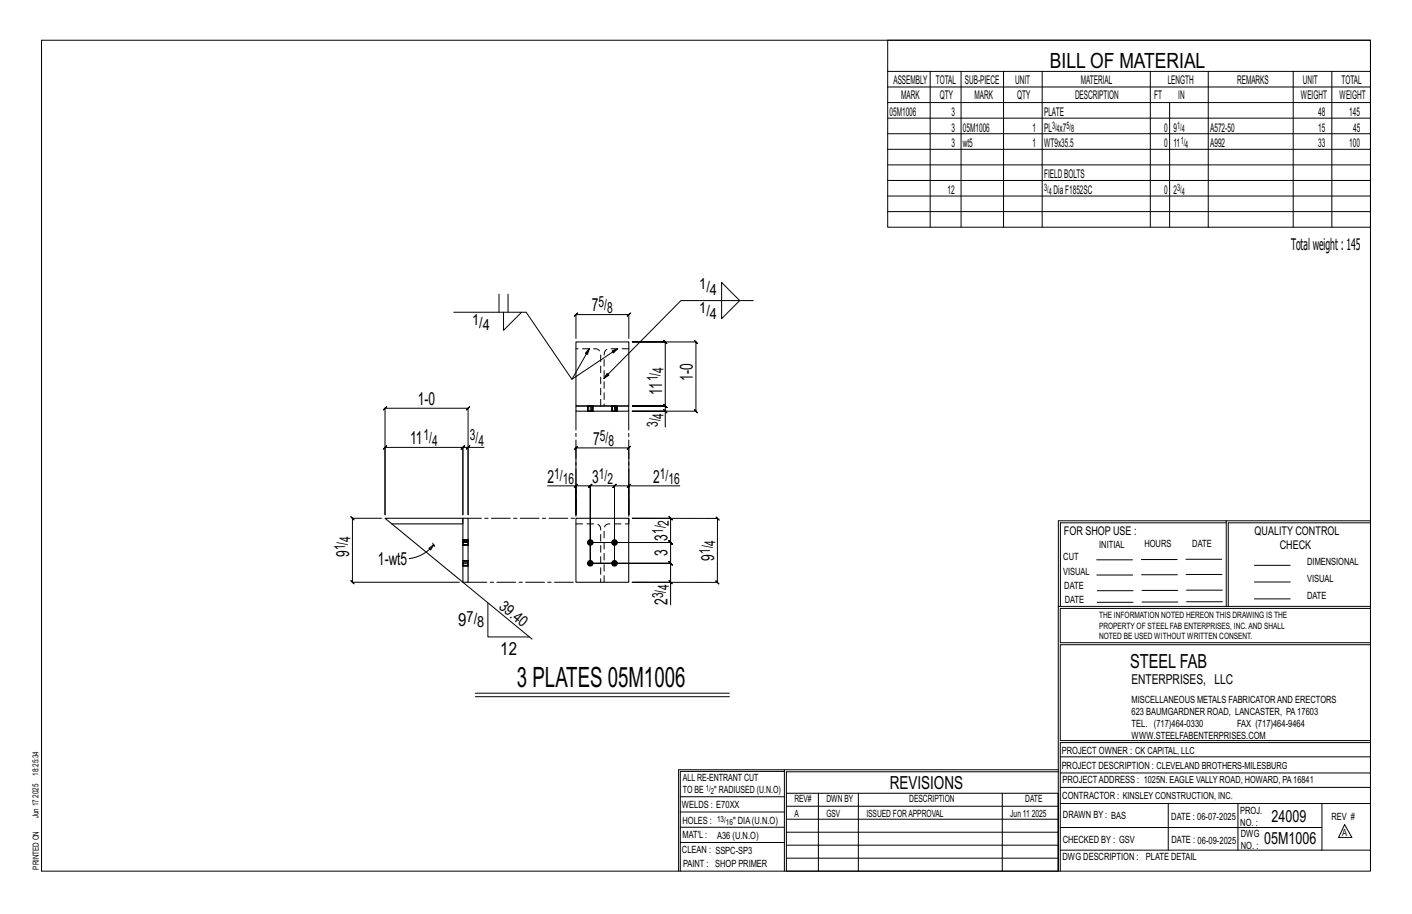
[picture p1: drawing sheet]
<svg xmlns="http://www.w3.org/2000/svg" width="432mm" height="279mm" viewBox="0 0 432 279" stroke-linecap="round" stroke-linejoin="round" font-family="sans-serif">
<g fill="none" stroke="#000" stroke-width=".31">
<path d="M12.7 12.3h406.4v254h-406.4zM271.5 12.3h147.6v57.2h-147.6zM271.5 21.8h147.6M271.5 26.6h147.6M271.5 31.4h147.6M271.5 36.1h147.6M284.5 21.8v47.7M293.9 21.8v47.7M306.9 21.8v47.7M318.7 21.8v47.7M351.8 21.8v47.7M357.7 31.4v38.1"/>
<path d="M369.5 21.8v47.7M395.5 21.8v47.7M407.3 21.8v47.7M271.5 40.9h147.6M271.5 45.6h147.6M271.5 50.4h147.6M271.5 55.2h147.6M271.5 59.9h147.6M271.5 64.7h147.6M138.8 95.4h22.1l14 20.5 5.3-9.3-.5 1.7-.7-.3 1.2-1.4M152.6 89.9v5.5M154 95.4v5.6l5.5-5.6"/>
<path d="M155.4 89.9v5.5M220.7 86.4l5.5 5.5-5.5 5.5zM230.4 91.9h-22.2l-23.5 23.8 1-1.5 .5 .5-1.5 1M176.1 103.5v-7.3l-.5 .5 1-1-.5 .5h16.2l-.5 .5 1-1-.5 .5v7.3M188.8 106.6l-1.6 .7 .4 .6 1.2-1.3-13.9 9.3M142.6 137.3l1-1zM143.1 136.8h-1.5l.5-.5-1 1 .5-.5v20.6v-20.6l.5-.5-1 1 .5-.5h-23.9l.5-.5-1 1 .5-.5v20.6v-32.6l-.5 .5 1-1-.5 .5h25.4l-.5 .5 1-1-.5 .5v32.6v-20.6h4.9M202.9 125.2l1 1zM203.4 125.7v-1.6l.5 .5-1-1 .5 .5h-10h10l.5 .5-1-1 .5 .5v-19.6l.5 .5-1-1 .5 .5h-10h19.4l-.5-.5 1 1-.5-.5v21.2l-.5-.5 1 1-.5-.5h-19.5h10.1v4.9M116.7 158.4h-8.9l-.5-.5 1 1-.5-.5v19.6l-.5-.5 1 1-.5-.5h32.7M167.5 148.5h8.6v8.9v-20.5l-.5 .5 1-1-.5 .5h16.2l-.5 .5 1-1-.5 .5v20.5v-8.9h15.6M175.6 149l1-1z"/>
<path d="M176.1 148.5h4.4l-.5 .5 1-1-.5 .5v23.7v-23.7l-.5 .5 1-1-.5 .5h7.4l-.5 .5 1-1-.5 .5v23.7M191.8 149l1-1zM192.3 148.5h-4.4l.5-.5-1 1 .5-.5v17.3M375 159.8h-50.7v25.6M375 159.2h-51.3l-.1 107.1M419.1 159.2h-44.1v26.2M419.1 159.8h-43.5v25.6M131.2 167.6l1.4-1.1-.9 1.6zM132.3 166l.3 .5M132.6 166.5a11.2 11.2 0 0 1-7.5 4.3M132.6 166.5l.3 .6M141.6 178l21.1 17.4"/>
<path d="M204.6 177.5l1 1zM205.1 178v-5.8l.5 .5-1-1 .5 .5h-24.6h24.6l.5 .5-1-1 .5 .5v-6.4l.5 .5-1-1 .5 .5h-24.6h24.6l.5 .5-1-1 .5 .5v-7.4l.5 .5-1-1 .5 .5h-11.7l26 .1-.5-.5 1 1-.5-.5v19.5l-.5-.5 1 1-.5-.5h-26.1h11.8v6.9M335.4 171.1h10.9M335.4 175.8h11M349 171h11M349.1 175.7h11M362.7 171h10.9M362.7 175.6h11M383.6 172.8h11M383.6 177.9h11M149.2 184.3v10.4h12.7M323.7 185.4h95.4"/>
<path d="M335.5 184.1h11M335.5 180.6h11M349.2 184h11M349.2 180.5h11M362.9 180.4h10.9M362.9 184h10.9M383.6 183.1h11M419.1 186h-94.9v10.5h94.9M419.1 197.1h-94.9v29.3h94.9v.6h-94.9v39.3M145.4 211.9h77.7M145.4 213h77.7M239.9 235.8h-31.9v30.5"/>
<path d="M239.9 235.3h-32.4v31M323.6 235.3h-83.7v31M323.6 235.9h-83.1v6.6M324.2 236.3h94.9M324.2 231.4h94.9M208 252.9h31.9M208 257.5h31.9M208 243.6h31.9M208 248.2h31.9M240.5 242.5h83.1v23.8h-83.1zM240.5 258.4h83.1M240.5 254.4h83.1"/>
<path d="M240.5 250.4h83.1M240.5 246.5h83.1M250.3 242.5v23.8M262.5 242.5v23.8M306.5 242.5v23.8M324.2 253h80.1M324.2 245.6h94.9M324.2 259.9h94.9M324.2 240.7h94.9M357.3 245.6v14.3M378.6 245.6v14.3M404.3 245.6v14.3"/>
<path d="M411.2 252.1l2.2 3.9h-4zM240.5 262.3h83.1"/>
</g>
<g fill="#000" stroke="#000" stroke-width=".31">
<circle cx="180.5" cy="165.8" r=".86"/>
<circle cx="180.5" cy="172.2" r=".86"/>
<circle cx="187.9" cy="165.8" r=".86"/>
<circle cx="187.9" cy="172.2" r=".86"/>
</g>
<g fill="none" stroke="#000" stroke-width=".32">
<path d="M176.1 104.5h16.2v19.6h-16.2zM176.1 124.1h16.2v1.6h-16.2zM179.7 124.1h.1M179.7 125.7h.1M181.4 124.1h.1M181.4 125.7h.1M187.1 124.1h.1M187.1 125.7h.1M188.8 124.1h.1M188.8 125.7h.1M117.7 158.4h23.9v1.7h-21.8zM141.6 158.4h1.5v19.6h-1.5z"/>
<path d="M176.1 158.4h16.2v19.6h-16.2zM192.3 158.4v1.7M119.8 160.1l21.8 17.9M141.5 166.7h.1M141.5 165h.1M141.5 173.1h.1M141.5 171.3h.1M143.1 166.7h.1M143.1 165h.1M143.1 173.1h.1M143.1 171.3h.1"/>
</g>
<g fill="none" stroke="#000" stroke-width=".31" stroke-dasharray="2 1.4">
<path d="M192.3 106.6h-6.1a1.64 1.64 0 0 0-1.5 1.8v15.7M179.7 124.1h.1M179.7 124.1v1.6M179.7 125.7h.1M179.9 125.7h-.2v-1.6h.2M180.2 124.1h.3v1.6h-.3zM180.2 125.7h-.3v-1.6h.3M180.5 125.7h.3v-1.6h.3M180.5 124.1h.3M180.8 125.7h.3v-1.6h.2M181.1 125.7h.2l.1-1.6M181.4 125.7v-1.6"/>
<path d="M181.4 125.7h-.1M183.7 124.1v-15.7a1.64 1.64 0 0 0-1.5-1.8h-6.1M187.1 124.1h.1M187.1 124.1v1.6M187.1 125.7h.1M187.3 125.7h-.2v-1.6h.2M187.6 124.1h.3v1.6h-.3zM187.6 125.7h-.3v-1.6h.3M187.9 125.7h.3v-1.6h.3M187.9 124.1h.3M188.2 125.7h.3v-1.6h.2M188.5 125.7h.2l.1-1.6"/>
<path d="M188.8 125.7v-1.6M188.8 125.7h-.1M141.5 165.8h1.7v.4h-1.7zM141.5 166.7v-.1M141.5 165.8v-.3M141.5 172.2h1.7v.3h-1.7zM141.5 173.1v-.1M141.5 172.2v-.3M141.6 166.7h1.5M141.6 173.1h1.5M143.1 165h-1.5M143.1 171.3h-1.5"/>
<path d="M143.2 166.2v.3h-1.7v-.3M143.2 166.5v.1h-1.7v-.1M143.2 166.6v.1M143.2 165h.1M143.2 165.2v-.2h-1.7M143.2 165.5v-.3h-1.7v-.2M143.2 165.8v-.3h-1.7v-.3M143.2 172.5v.3h-1.7v-.3M143.2 172.8v.2h-1.7v-.2M143.2 173v.1M143.2 171.3v.1M143.2 171.6v-.2l-1.7-.1"/>
<path d="M143.2 171.9v-.3h-1.7v-.2M143.2 172.2v-.3h-1.7v-.3M176.1 160.1h6.1a1.46 1.46 0 0 1 1.5 1.5v16.4M184.7 178v-16.4a1.46 1.46 0 0 1 1.5-1.5h6.1"/>
</g>
<path d="M176.1 125.7v32.7h-33M192.3 125.7v32.7M143.1 178h33" fill="none" stroke="#000" stroke-width=".31" stroke-dasharray="5.8 1 1 1"/>
<text font-size="8.6" x="158.1" y="209.9">3 PLATES 05M1006</text>
<text font-size="6.4" x="321.1" y="20.7">BILL OF MATERIAL</text>
<text font-size="5.9" x="345.6" y="204.1">STEEL FAB</text>
<g font-size="5.5">
<text x="181" y="95.2">7</text>
<text x="211.8" y="116.4" transform="rotate(-90 211.8 116.4)">1-0</text>
<text x="127.8" y="123.8">1-0</text>
<text x="202.4" y="120.7" transform="rotate(-90 202.4 120.7)">11</text>
<text x="125.4" y="135.8">11</text>
<text x="181.4" y="135.9">7</text>
<text x="167.5" y="147.5">2</text>
<text x="181.1" y="147.5">3</text>
<text x="199.7" y="147.5">2</text>
<text x="204.1" y="165.3" transform="rotate(-90 204.1 165.3)">3</text>
<text x="106.8" y="170.3" transform="rotate(-90 106.8 170.3)">9</text>
<text x="115.6" y="172.7">1-wt5</text>
<text x="204.1" y="170" transform="rotate(-90 204.1 170)">3</text>
<text x="218.4" y="171.5" transform="rotate(-90 218.4 171.5)">9</text>
<text x="204.1" y="184.9" transform="rotate(-90 204.1 184.9)">2</text>
<text x="140.1" y="191.3">9</text>
<text x="153" y="200.3">12</text>
<text x="272.2" y="241.1">REVISIONS</text>
</g>
<g font-size="5.1">
<text x="388.9" y="251.3">24009</text>
<text x="386.6" y="258.1">05M1006</text>
</g>
<text font-size="4.9" x="394.8" y="76.4">Totalweight : 145</text>
<g font-size="4.7">
<text x="213.9" y="88.4">1/</text>
<text x="183.1" y="93.9">5/</text>
<text x="185.7" y="95.6">8</text>
<text x="213.9" y="95.7">1/</text>
<text x="217.1" y="90.1">4</text>
<text x="144.4" y="99.3">1/</text>
<text x="147.7" y="101">4</text>
<text x="217.1" y="97.4">4</text>
<text x="202.9" y="113.9" transform="rotate(-90 202.9 113.9)">4</text>
<text x="201.2" y="116.6" transform="rotate(-90 201.2 116.6)">1/</text>
<text x="201.2" y="130.6" transform="rotate(-90 201.2 130.6)">3/</text>
<text x="202.9" y="128" transform="rotate(-90 202.9 128)">4</text>
<text x="129.5" y="134.5">1/</text>
<text x="132.1" y="136.2">4</text>
<text x="143.7" y="134.5">3/</text>
<text x="146.3" y="136.2">4</text>
<text x="183.4" y="134.7">5/</text>
<text x="186.1" y="136.3">8</text>
<text x="169.5" y="146.3">1/</text>
<text x="172.1" y="147.9">16</text>
<text x="183.2" y="146.3">1/</text>
<text x="185.8" y="147.9">2</text>
<text x="201.8" y="146.3">1/</text>
<text x="204.4" y="147.9">16</text>
<text x="204.5" y="160.7" transform="rotate(-90 204.5 160.7)">2</text>
<text x="107.2" y="165.6" transform="rotate(-90 107.2 165.6)">4</text>
<text x="202.8" y="163.3" transform="rotate(-90 202.8 163.3)">1/</text>
<text x="218.8" y="166.8" transform="rotate(-90 218.8 166.8)">4</text>
<text x="105.5" y="168.2" transform="rotate(-90 105.5 168.2)">1/</text>
<text x="217.2" y="169.4" transform="rotate(-90 217.2 169.4)">1/</text>
<text x="152.3" y="185.7" transform="rotate(39 152.3 185.7)">39.40</text>
<text x="202.8" y="182.9" transform="rotate(-90 202.8 182.9)">3/</text>
<text x="204.5" y="180.3" transform="rotate(-90 204.5 180.3)">4</text>
<text x="142.7" y="190">7/</text>
<text x="146" y="191.7">8</text>
</g>
<text font-size="4.2" x="346" y="209.1">ENTERPRISES, LLC</text>
<g font-size="3.7">
<text x="273.2" y="25.6">ASSEMBLY</text>
<text x="286.2" y="25.6">TOTAL</text>
<text x="295.1" y="25.6">SUB-PIECE</text>
<text x="310.4" y="25.6">UNIT</text>
<text x="330.5" y="25.6">MATERIAL</text>
<text x="357.1" y="25.6">LENGTH</text>
<text x="378.3" y="25.6">REMARKS</text>
<text x="398.4" y="25.6">UNIT</text>
<text x="410.2" y="25.6">TOTAL</text>
<text x="272.1" y="35.5">05M1006</text>
<text x="275.6" y="30.4">MARK</text>
<text x="287.4" y="30.4">QTY</text>
<text x="290.9" y="35.5">3</text>
<text x="298" y="30.4">MARK</text>
<text x="311" y="30.4">QTY</text>
<text x="319.3" y="35.5">PLATE</text>
<text x="328.7" y="30.4">DESCRIPTION</text>
<text x="353" y="30.4">FT</text>
<text x="360.3" y="30.4">IN</text>
<text x="397.8" y="30.4">WEIGHT</text>
<text x="403.2" y="35.5">48</text>
<text x="409.6" y="30.4">WEIGHT</text>
<text x="412.6" y="35.5">145</text>
<text x="290.9" y="40.2">3</text>
<text x="294.5" y="40.2">05M1006</text>
<text x="315.8" y="40.2">1</text>
<text x="319.3" y="40.2">PL x7</text>
<text x="356" y="40.2">0</text>
<text x="358.9" y="40.2">9</text>
<text x="370.1" y="40.2">A572-50</text>
<text x="403.2" y="40.2">15</text>
<text x="413.8" y="40.2">45</text>
<text x="290.9" y="45">3</text>
<text x="294.5" y="45">wt5</text>
<text x="315.8" y="45">1</text>
<text x="319.3" y="45">WT9x35.5</text>
<text x="356" y="45">0</text>
<text x="358.9" y="45">11</text>
<text x="370.1" y="45">A992</text>
<text x="403.2" y="45">33</text>
<text x="412.6" y="45">100</text>
<text x="289.8" y="59.3">12</text>
<text x="319.3" y="54.5">FIELDBOLTS</text>
<text x="322.2" y="59.3">DiaF1852SC</text>
<text x="356" y="59.3">0</text>
<text x="358.9" y="59.3">2</text>
<text x="325.3" y="163.4">FOR SHOP USE :</text>
<text x="383.7" y="163.4">QUALITY CONTROL</text>
<text x="391.4" y="167.8">CHECK</text>
</g>
<g font-size="3.1">
<text x="321.7" y="39.4">3/</text>
<text x="323.1" y="40.5">4</text>
<text x="326.1" y="39.4">5/</text>
<text x="327.5" y="40.5">8</text>
<text x="360" y="39.4">1/</text>
<text x="361.4" y="40.5">4</text>
<text x="361.1" y="44.1">1/</text>
<text x="362.5" y="45.3">4</text>
<text x="319.3" y="58.4">3/</text>
<text x="320.7" y="59.5">4</text>
<text x="360" y="58.4">3/</text>
<text x="361.4" y="59.5">4</text>
<text x="336.2" y="167.4">INITIAL</text>
<text x="350" y="167.1">HOURS</text>
<text x="364.6" y="167.2">DATE</text>
<text x="325.2" y="171.3">CUT</text>
<text x="399.8" y="172.8">DIMENSIONAL</text>
<text x="325.1" y="175.8">VISUAL</text>
<text x="399.8" y="177.9">VISUAL</text>
<text x="325.5" y="180">DATE</text>
<text x="325.7" y="184.4">DATE</text>
<text x="399.8" y="183.1">DATE</text>
<text x="346" y="215">MISCELLANEOUS METALS FABRICATORAND ERECTORS</text>
<text x="346" y="218.6">623 BAUMGARDNER ROAD, LANCASTER, PA17603</text>
<text x="346" y="225.8">WWW.STEELFABENTERPRISES.COM</text>
<text x="346" y="222.2">TEL. (717)464-0330</text>
<text x="378.3" y="222.2">FAX (717)464-9464</text>
<text x="324.7" y="230.5">PROJECT OWNER : CK CAPITAL, LLC</text>
<text x="208.8" y="238.8">ALL RE-ENTRANT CUT</text>
<text x="324.7" y="235.1">PROJECT DESCRIPTION : CLEVELAND BROTHERS-MILESBURG</text>
<text x="324.9" y="239.5">PROJECTADDRESS : 1025N. EAGLE VALLY ROAD, HOWARD, PA16841</text>
<text x="208.8" y="242.5">TO BE</text>
<text x="218.4" y="242.5">&quot; RADIUSED (U.N.O)</text>
<text x="242.9" y="245.3">REV#</text>
<text x="252.7" y="245.3">DWN BY</text>
<text x="278.1" y="245.3">DESCRIPTION</text>
<text x="313.5" y="245.3">DATE</text>
<text x="324.9" y="244.2">CONTRACTOR : KINSLEY CONSTRUCTION, INC.</text>
<text x="208.5" y="247">WELDS : E70XX</text>
<text x="208.7" y="251.7">HOLES :</text>
<text x="224.2" y="251.8">&quot; DIA(U.N.O)</text>
<text x="242.9" y="249.9">A</text>
<text x="252.7" y="249.9">GSV</text>
<text x="264.9" y="249.9">ISSUED FORAPPROVAL</text>
<text x="309" y="249.9">Jun 11</text>
<text x="315.5" y="249.9">2025</text>
<text x="325.1" y="250">DRAWN BY : BAS</text>
<text x="358.2" y="250.5">DATE : 06-07-2025</text>
<text x="379.3" y="248.9">PROJ.</text>
<text x="407.2" y="250.5">REV #</text>
<text x="208.7" y="256.3">MAT'L :</text>
<text x="219.3" y="256.4">A36 (U.N.O)</text>
<text x="325" y="257.6">CHECKED BY : GSV</text>
<text x="358.3" y="257.7">DATE : 06-09-2025</text>
<text x="379.3" y="252.5">NO. :</text>
<text x="379.5" y="255.9">DWG</text>
<text x="410.5" y="255.5">A</text>
<text x="208.6" y="260.7">CLEAN : SSPC-SP3</text>
<text x="324.9" y="262.9">DWG DESCRIPTION :</text>
<text x="350.4" y="263">PLATE DETAIL</text>
<text x="379.5" y="259.5">NO. :</text>
<text x="208.9" y="265">PAINT : SHOP PRIMER</text>
</g>
<g font-size="2.7">
<text x="336.1" y="189">THE INFORMATION NOTED HEREON THIS DRAWING IS THE</text>
<text x="336.1" y="195.4">NOTED BE USED WITHOUT WRITTEN CONSENT.</text>
<text x="336.1" y="192.2">PROPERTY OF STEEL FAB ENTERPRISES, INC.AND SHALL</text>
</g>
<g font-size="2.6">
<text x="215.9" y="241.8">1/</text>
<text x="217.4" y="242.7">2</text>
<text x="219.3" y="251.1">13/</text>
<text x="222" y="252.1">16</text>
</g>
<g font-size="2.5">
<text x="11.7" y="237.1" transform="rotate(-90 11.7 237.1)">18:25:34</text>
<text x="11.8" y="243.8" transform="rotate(-90 11.8 243.8)">2025</text>
<text x="11.8" y="250.1" transform="rotate(-90 11.8 250.1)">Jun 17</text>
<text x="11.9" y="265.8" transform="rotate(-90 11.9 265.8)">PRINTED ON</text>
</g>
</svg>
